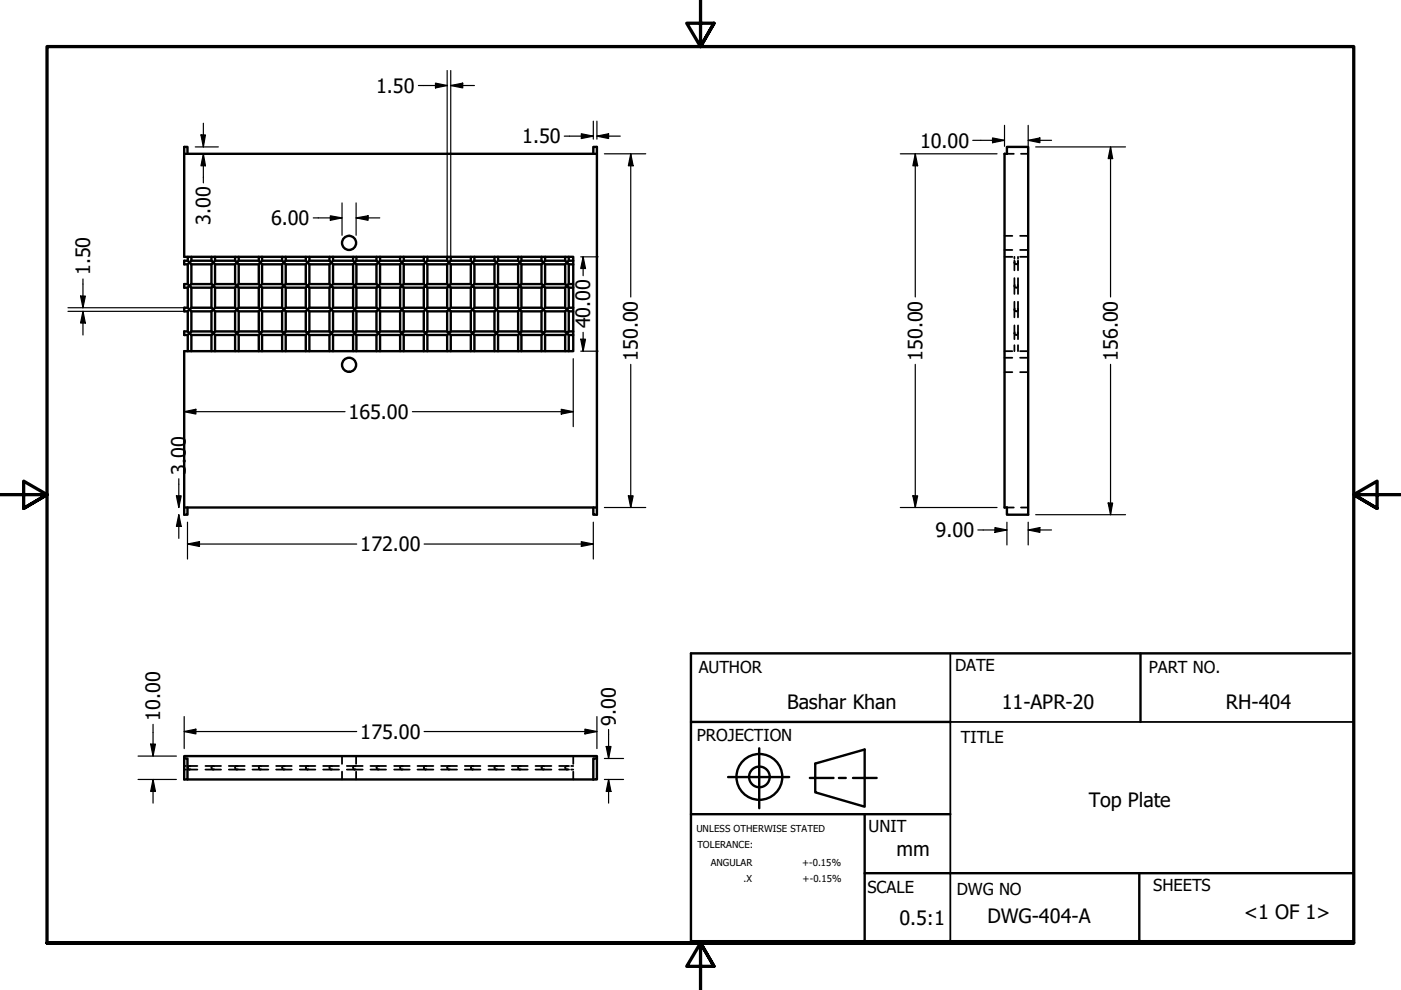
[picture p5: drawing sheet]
<svg xmlns="http://www.w3.org/2000/svg" width="297mm" height="210mm" viewBox="0 0 297 210" stroke-linecap="round" stroke-linejoin="round" font-family="sans-serif">
<!-- layer: Visible (ANSI) -->
<g fill="none" stroke="#000" stroke-width=".51">
<path d="M39.1 32.6h87.5M39.8 32.6v-1.4h-.7v23.3h82.4v20h-82.4v34.6h.7v-1.5M125.8 32.6v-1.4h.8v77.9h-.8v-1.5M213.5 31.2h4.5v77.9h-4.5v-1.5h-.5v-75h.5zM39.8 55.3l.4 .4-.4 .3M39.8 55.3h-.7v.7h.7M39.8 54.5v.8M39.8 56v4.2M40.6 55.3l-.4 .4 .4 .3M40.6 55.3h4.2M40.6 56h4.2M40.6 54.5v.8"/>
<path d="M40.6 56v4.2M44.8 56l.4-.3 .4 .3M44.8 55.3l.4 .4 .4-.4M44.8 54.5v.8M44.8 56v4.2M45.6 54.5v.8M45.6 56v4.2M45.6 55.3h4.2M45.6 56h4.2M49.8 56l.4-.3 .4 .3M49.8 55.3l.4 .4 .4-.4M49.8 54.5v.8"/>
<path d="M49.8 56v4.2M50.6 54.5v.8M50.6 56v4.2M50.6 55.3h4.3M50.6 56h4.3M54.9 56l.3-.3 .4 .3M54.9 55.3l.3 .4 .4-.4M54.9 54.5v.8M54.9 56v4.2M55.6 54.5v.8M55.6 56v4.2M55.6 55.3h4.2"/>
<path d="M55.6 56h4.2M59.8 56l.4-.3 .4 .3M59.8 55.3l.4 .4 .4-.4M59.8 54.5v.8M59.8 56v4.2M60.6 54.5v.8M60.6 56v4.2M60.6 55.3h4.2M60.6 56h4.2M64.8 56l.4-.3 .4 .3M64.8 55.3l.4 .4 .4-.4M64.8 54.5v.8"/>
<path d="M64.8 56v4.2M65.6 54.5v.8M65.6 56v4.2M65.6 55.3h4.2M65.6 56h4.2M69.8 56l.4-.3 .4 .3M69.8 55.3l.4 .4 .4-.4M69.8 54.5v.8M69.8 56v4.2M70.6 54.5v.8M70.6 56v4.2M70.6 55.3h4.3"/>
<path d="M70.6 56h4.3M74.9 56l.3-.3 .4 .3M74.9 55.3l.3 .4 .4-.4M74.9 54.5v.8M74.9 56v4.2M75.6 54.5v.8M75.6 56v4.2M75.6 55.3h4.2M75.6 56h4.2M79.8 56l.4-.3 .4 .3M79.8 55.3l.4 .4 .4-.4M79.8 54.5v.8"/>
<path d="M79.8 56v4.2M80.6 54.5v.8M80.6 56v4.2M80.6 55.3h4.2M80.6 56h4.2M84.8 56l.4-.3 .4 .3M84.8 55.3l.4 .4 .4-.4M84.8 54.5v.8M84.8 56v4.2M85.6 54.5v.8M85.6 56v4.2M85.6 55.3h4.3"/>
<path d="M85.6 56h4.3M89.9 56l.3-.3 .4 .3M89.9 55.3l.3 .4 .4-.4M89.9 54.5v.8M89.9 56v4.2M90.6 54.5v.8M90.6 56v4.2M90.6 55.3h4.2M90.6 56h4.2M94.8 56l.4-.3 .4 .3M94.8 55.3l.4 .4 .4-.4M94.8 54.5v.8"/>
<path d="M94.8 56v4.2M95.6 54.5v.8M95.6 56v4.2M95.6 55.3h4.2M95.6 56h4.2M99.8 56l.4-.3 .4 .3M99.8 55.3l.4 .4 .4-.4M99.8 54.5v.8M99.8 56v4.2M100.6 54.5v.8M100.6 56v4.2M100.6 55.3h4.2"/>
<path d="M100.6 56h4.2M104.8 56l.4-.3 .4 .3M104.8 55.3l.4 .4 .4-.4M104.8 54.5v.8M104.8 56v4.2M105.6 54.5v.8M105.6 56v4.2M105.6 55.3h4.3M105.6 56h4.3M109.9 56l.3-.3 .4 .3M109.9 55.3l.3 .4 .4-.4M109.9 54.5v.8"/>
<path d="M109.9 56v4.2M110.6 54.5v.8M110.6 56v4.2M110.6 55.3h4.2M110.6 56h4.2M114.8 56l.4-.3 .4 .3M114.8 55.3l.4 .4 .4-.4M114.8 54.5v.8M114.8 56v4.2M115.6 54.5v.8M115.6 56v4.2M115.6 55.3h4.2"/>
<path d="M115.6 56h4.2M119.8 56l.4-.3 .4 .3M119.8 55.3l.4 .4 .4-.4M119.8 54.5v.8M119.8 56v4.2M120.6 54.5v.8M120.6 56v4.2M120.6 55.3h.9M120.6 56h.9M39.8 60.2l.4 .4-.4 .4M39.8 70.3l.4 .3-.4 .4M39.8 65.2l.4 .4-.4 .4"/>
<path d="M39.8 60.2h-.7v.8h.7M39.8 65.2h-.7v.8h.7M39.8 70.3h-.7v.7h.7M39.8 61v4.2M39.8 66v4.3M39.8 71v3.5M40.6 65.2l-.4 .4 .4 .4M40.6 60.2l-.4 .4 .4 .4M40.6 70.3l-.4 .3 .4 .4M40.6 60.2h4.2M40.6 61h4.2M40.6 61v4.2"/>
<path d="M40.6 66v4.3M40.6 71v3.5M40.6 70.3h4.2M40.6 71h4.2M40.6 65.2h4.2M40.6 66h4.2M44.8 60.2l.4 .4 .4-.4M44.8 61l.4-.4 .4 .4M44.8 65.2l.4 .4 .4-.4M44.8 66l.4-.4 .4 .4M44.8 70.3l.4 .3 .4-.3M44.8 71l.4-.4 .4 .4"/>
<path d="M44.8 61v4.2M44.8 66v4.3M44.8 71v3.5M45.6 61v4.2M45.6 66v4.3M45.6 71v3.5M45.6 60.2h4.2M45.6 61h4.2M45.6 70.3h4.2M45.6 71h4.2M45.6 65.2h4.2M45.6 66h4.2"/>
<path d="M49.8 60.2l.4 .4 .4-.4M49.8 61l.4-.4 .4 .4M49.8 65.2l.4 .4 .4-.4M49.8 66l.4-.4 .4 .4M49.8 70.3l.4 .3 .4-.3M49.8 71l.4-.4 .4 .4M49.8 61v4.2M49.8 66v4.3M49.8 71v3.5M50.6 61v4.2M50.6 66v4.3M50.6 71v3.5"/>
<path d="M50.6 60.2h4.3M50.6 61h4.3M50.6 70.3h4.3M50.6 71h4.3M50.6 65.2h4.3M50.6 66h4.3M54.9 60.2l.3 .4 .4-.4M54.9 61l.3-.4 .4 .4M54.9 65.2l.3 .4 .4-.4M54.9 66l.3-.4 .4 .4M54.9 70.3l.3 .3 .4-.3M54.9 71l.3-.4 .4 .4"/>
<path d="M54.9 61v4.2M54.9 66v4.3M54.9 71v3.5M55.6 61v4.2M55.6 66v4.3M55.6 71v3.5M55.6 60.2h4.2M55.6 61h4.2M55.6 70.3h4.2M55.6 71h4.2M55.6 65.2h4.2M55.6 66h4.2"/>
<path d="M59.8 60.2l.4 .4 .4-.4M59.8 61l.4-.4 .4 .4M59.8 65.2l.4 .4 .4-.4M59.8 66l.4-.4 .4 .4M59.8 70.3l.4 .3 .4-.3M59.8 71l.4-.4 .4 .4M59.8 61v4.2M59.8 66v4.3M59.8 71v3.5M60.6 61v4.2M60.6 66v4.3M60.6 71v3.5"/>
<path d="M60.6 60.2h4.2M60.6 61h4.2M60.6 70.3h4.2M60.6 71h4.2M60.6 65.2h4.2M60.6 66h4.2M64.8 60.2l.4 .4 .4-.4M64.8 61l.4-.4 .4 .4M64.8 65.2l.4 .4 .4-.4M64.8 66l.4-.4 .4 .4M64.8 70.3l.4 .3 .4-.3M64.8 71l.4-.4 .4 .4"/>
<path d="M64.8 61v4.2M64.8 66v4.3M64.8 71v3.5M65.6 61v4.2M65.6 66v4.3M65.6 71v3.5M65.6 60.2h4.2M65.6 61h4.2M65.6 70.3h4.2M65.6 71h4.2M65.6 65.2h4.2M65.6 66h4.2"/>
<path d="M69.8 60.2l.4 .4 .4-.4M69.8 61l.4-.4 .4 .4M69.8 65.2l.4 .4 .4-.4M69.8 66l.4-.4 .4 .4M69.8 70.3l.4 .3 .4-.3M69.8 71l.4-.4 .4 .4M69.8 61v4.2M69.8 66v4.3M69.8 71v3.5M70.6 61v4.2M70.6 66v4.3M70.6 71v3.5"/>
<path d="M70.6 60.2h4.3M70.6 61h4.3M70.6 70.3h4.3M70.6 71h4.3M70.6 65.2h4.3M70.6 66h4.3M74.9 60.2l.3 .4 .4-.4M74.9 61l.3-.4 .4 .4M74.9 65.2l.3 .4 .4-.4M74.9 66l.3-.4 .4 .4M74.9 70.3l.3 .3 .4-.3M74.9 71l.3-.4 .4 .4"/>
<path d="M74.9 61v4.2M74.9 66v4.3M74.9 71v3.5M75.6 61v4.2M75.6 66v4.3M75.6 71v3.5M75.6 60.2h4.2M75.6 61h4.2M75.6 70.3h4.2M75.6 71h4.2M75.6 65.2h4.2M75.6 66h4.2"/>
<path d="M79.8 60.2l.4 .4 .4-.4M79.8 61l.4-.4 .4 .4M79.8 65.2l.4 .4 .4-.4M79.8 66l.4-.4 .4 .4M79.8 70.3l.4 .3 .4-.3M79.8 71l.4-.4 .4 .4M79.8 61v4.2M79.8 66v4.3M79.8 71v3.5M80.6 61v4.2M80.6 66v4.3M80.6 71v3.5"/>
<path d="M80.6 60.2h4.2M80.6 61h4.2M80.6 70.3h4.2M80.6 71h4.2M80.6 65.2h4.2M80.6 66h4.2M84.8 60.2l.4 .4 .4-.4M84.8 61l.4-.4 .4 .4M84.8 65.2l.4 .4 .4-.4M84.8 66l.4-.4 .4 .4M84.8 70.3l.4 .3 .4-.3M84.8 71l.4-.4 .4 .4"/>
<path d="M84.8 61v4.2M84.8 66v4.3M84.8 71v3.5M85.6 61v4.2M85.6 66v4.3M85.6 71v3.5M85.6 60.2h4.3M85.6 61h4.3M85.6 70.3h4.3M85.6 71h4.3M85.6 65.2h4.3M85.6 66h4.3"/>
<path d="M89.9 60.2l.3 .4 .4-.4M89.9 61l.3-.4 .4 .4M89.9 65.2l.3 .4 .4-.4M89.9 66l.3-.4 .4 .4M89.9 70.3l.3 .3 .4-.3M89.9 71l.3-.4 .4 .4M89.9 61v4.2M89.9 66v4.3M89.9 71v3.5M90.6 61v4.2M90.6 66v4.3M90.6 71v3.5"/>
<path d="M90.6 60.2h4.2M90.6 61h4.2M90.6 70.3h4.2M90.6 71h4.2M90.6 65.2h4.2M90.6 66h4.2M94.8 60.2l.4 .4 .4-.4M94.8 61l.4-.4 .4 .4M94.8 65.2l.4 .4 .4-.4M94.8 66l.4-.4 .4 .4M94.8 70.3l.4 .3 .4-.3M94.8 71l.4-.4 .4 .4"/>
<path d="M94.8 61v4.2M94.8 66v4.3M94.8 71v3.5M95.6 61v4.2M95.6 66v4.3M95.6 71v3.5M95.6 60.2h4.2M95.6 61h4.2M95.6 70.3h4.2M95.6 71h4.2M95.6 65.2h4.2M95.6 66h4.2"/>
<path d="M99.8 60.2l.4 .4 .4-.4M99.8 61l.4-.4 .4 .4M99.8 65.2l.4 .4 .4-.4M99.8 66l.4-.4 .4 .4M99.8 70.3l.4 .3 .4-.3M99.8 71l.4-.4 .4 .4M99.8 61v4.2M99.8 66v4.3M99.8 71v3.5M100.6 61v4.2M100.6 66v4.3M100.6 71v3.5"/>
<path d="M100.6 60.2h4.2M100.6 61h4.2M100.6 70.3h4.2M100.6 71h4.2M100.6 65.2h4.2M100.6 66h4.2M104.8 60.2l.4 .4 .4-.4M104.8 61l.4-.4 .4 .4M104.8 65.2l.4 .4 .4-.4M104.8 66l.4-.4 .4 .4M104.8 70.3l.4 .3 .4-.3M104.8 71l.4-.4 .4 .4"/>
<path d="M104.8 61v4.2M104.8 66v4.3M104.8 71v3.5M105.6 61v4.2M105.6 66v4.3M105.6 71v3.5M105.6 60.2h4.3M105.6 61h4.3M105.6 70.3h4.3M105.6 71h4.3M105.6 65.2h4.3M105.6 66h4.3"/>
<path d="M109.9 60.2l.3 .4 .4-.4M109.9 61l.3-.4 .4 .4M109.9 65.2l.3 .4 .4-.4M109.9 66l.3-.4 .4 .4M109.9 70.3l.3 .3 .4-.3M109.9 71l.3-.4 .4 .4M109.9 61v4.2M109.9 66v4.3M109.9 71v3.5M110.6 61v4.2M110.6 66v4.3M110.6 71v3.5"/>
<path d="M110.6 60.2h4.2M110.6 61h4.2M110.6 70.3h4.2M110.6 71h4.2M110.6 65.2h4.2M110.6 66h4.2M114.8 60.2l.4 .4 .4-.4M114.8 61l.4-.4 .4 .4M114.8 65.2l.4 .4 .4-.4M114.8 66l.4-.4 .4 .4M114.8 70.3l.4 .3 .4-.3M114.8 71l.4-.4 .4 .4"/>
<path d="M114.8 61v4.2M114.8 66v4.3M114.8 71v3.5M115.6 61v4.2M115.6 66v4.3M115.6 71v3.5M115.6 60.2h4.2M115.6 61h4.2M115.6 70.3h4.2M115.6 71h4.2M115.6 65.2h4.2M115.6 66h4.2"/>
<path d="M119.8 60.2l.4 .4 .4-.4M119.8 61l.4-.4 .4 .4M119.8 65.2l.4 .4 .4-.4M119.8 66l.4-.4 .4 .4M119.8 70.3l.4 .3 .4-.3M119.8 71l.4-.4 .4 .4M119.8 61v4.2M119.8 66v4.3M119.8 71v3.5M120.6 61v4.2M120.6 66v4.3M120.6 71v3.5"/>
<path d="M120.6 60.2h.9M120.6 61h.9M120.6 70.3h.9M120.6 71h.9M120.6 65.2h.9M120.6 66h.9M39.1 107.6h87.5M39.1 160.8v-.5h87.5v.5M39.1 160.8h.7v4.5h-.7zM39.8 165.3h86M126.6 160.8v4.5h-.8M126.6 160.8h-.8v4.5"/>
<circle cx="74" cy="51.5" r="1.49"/>
<circle cx="74" cy="77.3" r="1.49"/>
</g>
<!-- layer: Hidden (ANSI) -->
<g fill="none" stroke="#000" stroke-width=".38">
<path d="M213.5 32.6h1.4M216.5 32.6h1.5M213 54.5h1.6M213 53h1.6M213 50h1.6M215.1 54.5v.3M215.1 55.2v2.1M215.1 59v3.3M215.1 55.5v.2l.4 .3 .3-.3v-.2M215.8 54.5v.3M215.8 55.2v2.1M215.8 59v3.3"/>
<path d="M216.3 54.5h1.7M216.3 53h1.7M216.3 50h1.7M213 74.5h1.6M213 78.9h1.6M213 75.9h1.6M215.1 64v3.3M215.1 69v2.9M215.1 73.2v1.3M215.1 65.4l.1 .5 .3 .1 .2-.1 .1-.5M215.1 70.5v.2l.4 .3 .3-.3v-.2M215.1 60.4l.1 .5 .3 .1 .2-.1 .1-.5"/>
<path d="M215.8 64v3.3M215.8 69v2.9M215.8 73.2v1.3M216.3 74.5h1.7M216.3 78.9h1.7M216.3 75.9h1.7M213.5 107.6h1.4M216.5 107.6h1.5M39.1 162.4h.3M39.1 163.2h.3M39.8 162.4h2M39.8 163.2h2"/>
<path d="M40.4 162.5l-.3-.1-.3 .4 .3 .4 .3-.1M43.6 162.4h3.3M43.6 163.2h3.3M45.4 162.5h-.5l-.1 .3 .1 .2 .5 .1M48.5 162.4h3.4M48.5 163.2h3.4M50.4 162.5h-.5l-.1 .3 .1 .2 .5 .1M53.5 162.4h3.4M53.5 163.2h3.4M55.4 162.5l-.3-.1-.2 .4 .2 .4 .3-.1M58.5 162.4h3.3M58.5 163.2h3.3"/>
<path d="M60.4 162.5l-.3-.1-.3 .4 .3 .4 .3-.1M63.6 162.4h3.3M63.6 163.2h3.3M65.4 162.5h-.5l-.1 .3 .1 .2 .5 .1M68.5 162.4h3.4M68.5 163.2h3.4M70.4 162.5h-.5l-.1 .3 .1 .2 .5 .1M72.5 160.3v1.7M72.5 163.6v1.7M73.5 162.4h3.4M73.5 163.2h3.4M75.4 162.5l-.3-.1-.2 .4 .2 .4 .3-.1"/>
<path d="M75.5 160.3v1.7M75.5 163.6v1.7M78.5 162.4h3.4M78.5 163.2h3.4M80.4 162.5l-.3-.1-.3 .4 .3 .4 .3-.1M83.6 162.4h3.3M83.6 163.2h3.3M85.4 162.5h-.5l-.1 .3 .1 .2 .5 .1M88.5 162.4h3.4M88.5 163.2h3.4M90.4 162.5h-.5v.3v.2l.5 .1M93.5 162.4h3.4"/>
<path d="M93.5 163.2h3.4M95.4 162.5l-.3-.1-.3 .4 .3 .4 .3-.1M98.6 162.4h3.3M98.6 163.2h3.3M100.4 162.5l-.3-.1-.3 .4 .3 .4 .3-.1M103.6 162.4h3.3M103.6 163.2h3.3M105.4 162.5h-.5l-.1 .3 .1 .2 .5 .1M108.5 162.4h3.4M108.5 163.2h3.4M110.4 162.5h-.5v.3v.2l.5 .1M113.5 162.4h3.4"/>
<path d="M113.5 163.2h3.4M115.4 162.5l-.3-.1-.3 .4 .3 .4 .3-.1M118.6 162.4h2M118.6 163.2h2M120.4 162.5l-.3-.1-.3 .4 .3 .4 .3-.1M121.1 162.4h.4M121.1 163.2h.4M121.5 160.3v1.7M121.5 163.6v1.7"/>
</g>
<!-- layer: Border (ANSI) -->
<path d="M148.5 -.1v10l-2.9-5h5.8l-2.9 5 2.9-5M0 104.9h10l-5-2.9v5.8l5-2.9-5 2.9M297 104.9h-10l5-2.9v5.8l-5-2.9 5 2.9M10 199.9v-190h277v190h-277h277M151.4 204.9l-2.9-5 2.9 5h-5.8l2.9-5v10" fill="none" stroke="#000" stroke-width=".7"/>
<!-- layer: Title (ANSI) -->
<g fill="none" stroke="#000" stroke-width=".51">
<path d="M241.8 138.5v14.6M286.3 138.5h-139.8v61.1h140.5M146.5 153.1h55M161 158.7v12.7M146.5 172.6h55M154.4 164.8h12.9M171.7 164.9h5M172.8 161.9l10.5-3v12.1l-10.5-3zM177.9 164.9h1.4M180.8 164.9h5.1M183.3 172.6v27.3M183.3 185.1h103.5"/>
<path d="M241.6 185.1v14.8"/>
<circle cx="161" cy="164.7" r="4.9"/>
<circle cx="161" cy="164.7" r="2.19"/>
</g>
<path d="M201.5 138.5v61.1M201.5 153.1h85.3M139.3 199.9h147.5" fill="none" stroke="#000" stroke-width=".38"/>
<!-- layer: Dimension (ANSI) -->
<g fill="none" stroke="#000" stroke-width=".25">
<path d="M88.7 18.1h6.1M92.3 17.6l2.5 .5-2.5 .5zM94.8 15v39.4M95.6 18.1l2.5-.5v1zM95.6 18.1h5M95.6 15v39.4M41.4 31.2h4.9M41.4 32.6h4.9M42.6 28.6h1l-.5 2.6zM43.1 32.6l.5 2.6h-1zM43.1 26.1v5.1M43.1 32.6v6.2"/>
<path d="M119.6 28.9h6.2M123.3 28.4l2.5 .5-2.5 .5zM125.8 25.7v3.8M126.6 28.9l2.4-.5v1zM126.6 25.7v3.8M126.6 28.9h4.9M128.1 32.6h8.8M133.7 32.6l.5 2.6h-1zM133.7 32.6v30.4M190.9 32.6h20.5M194.1 32.6l.5 2.6h-1.1zM194.1 32.6v30.4"/>
<path d="M206.2 29.8h6.8M210.4 29.2l2.6 .6-2.6 .5zM213 26.6v4.4M218 29.8l2.5-.6v1.1zM218 26.6v4.4M218 29.8h4.9M219.6 31.2h19M235.5 31.2l.4 2.4h-1zM235.5 31.2v31.8M17.6 59.2v6M66.4 46.2h6.1M70 45.8l2.5 .4-2.5 .5z"/>
<path d="M72.5 43v6.9M75.5 46.2l2.5-.4v.9zM75.5 46.2h5M75.5 43v6.9M123.1 54.5h3.7M123.6 54.5l.5 2.4h-1zM123.6 54.5v4M14.4 65.2h24.6M14.4 66h24.6M17.1 62.8h1l-.5 2.4zM17.6 66l.5 2.5h-1zM17.6 66v5"/>
<path d="M121.5 76v14.5M123.1 71.9h1l-.5 2.6zM123.1 74.5h3.7M123.6 70.5v4M133.7 77.3v30.3M194.1 77.3v30.3M235.5 77.3v31.8M39.1 87.3l2.4-.5v1zM39.1 87.3h34.1M87.4 87.3h34.1M119 86.8l2.5 .5-2.5 .5zM37.4 105.1h1l-.5 2.5z"/>
<path d="M37.9 109.1l.5 2.5h-1zM37.9 101.5v6.1M37.9 109.1v5M39.8 115.4l2.5-.6v1.1zM39.8 115.4h35.8M39.8 110.7v7.8M89.9 115.4h35.9M123.3 114.8l2.5 .6-2.5 .5zM125.8 110.7v7.8M128.1 107.6h8.8M133.2 105.1h1l-.5 2.5zM190.9 107.6h20.5"/>
<path d="M193.5 105.1h1.1l-.5 2.5zM207.3 112.4h6.2M210.9 111.9l2.6 .5-2.6 .5zM213.5 110.7v4.8M218 112.4l2.5-.5v1zM218 112.4h4.9M218 110.7v4.8M219.6 109.1h19M234.9 106.7h1l-.4 2.4zM31.9 157.8h1.1l-.6 2.5zM32.4 153.6v6.7M39.1 155.1l2.4-.5v1z"/>
<path d="M39.1 155.1h36.5M39.1 151.9v6.8M89.9 155.1h36.7M124 154.6l2.6 .5-2.6 .5zM126.6 151.9v6.8M128.5 158.3h1l-.5 2.5zM129 154.7v6.1M29.3 160.3h8.1M29.3 165.3h8.1M32.4 165.3l.6 2.5h-1.1zM32.4 165.3v5M128.1 165.3h4.1"/>
<path d="M128.1 160.8h4.1M129 165.3l.5 2.5h-1zM129 165.3v5"/>
</g>
<g fill="#000">
<path d="M92.3 17.6l2.5 .5-2.5 .5z" fill-rule="evenodd"/>
<path d="M95.6 18.1l2.5-.5v1z" fill-rule="evenodd"/>
<path d="M42.6 28.6h1l-.5 2.6z" fill-rule="evenodd"/>
<path d="M43.1 32.6l.5 2.6h-1z" fill-rule="evenodd"/>
<path d="M123.3 28.4l2.5 .5-2.5 .5z" fill-rule="evenodd"/>
<path d="M126.6 28.9l2.4-.5v1z" fill-rule="evenodd"/>
<path d="M133.7 32.6l.5 2.6h-1z" fill-rule="evenodd"/>
<path d="M194.1 32.6l.5 2.6h-1.1z" fill-rule="evenodd"/>
<path d="M210.4 29.2l2.6 .6-2.6 .5z" fill-rule="evenodd"/>
<path d="M218 29.8l2.5-.6v1.1z" fill-rule="evenodd"/>
<path d="M235.5 31.2l.4 2.4h-1z" fill-rule="evenodd"/>
<path d="M70 45.8l2.5 .4-2.5 .5z" fill-rule="evenodd"/>
<path d="M75.5 46.2l2.5-.4v.9z" fill-rule="evenodd"/>
<path d="M123.6 54.5l.5 2.4h-1z" fill-rule="evenodd"/>
<path d="M17.1 62.8h1l-.5 2.4z" fill-rule="evenodd"/>
<path d="M17.6 66l.5 2.5h-1z" fill-rule="evenodd"/>
<path d="M123.1 71.9h1l-.5 2.6z" fill-rule="evenodd"/>
<path d="M39.1 87.3l2.4-.5v1z" fill-rule="evenodd"/>
<path d="M119 86.8l2.5 .5-2.5 .5z" fill-rule="evenodd"/>
<path d="M37.4 105.1h1l-.5 2.5z" fill-rule="evenodd"/>
<path d="M37.9 109.1l.5 2.5h-1z" fill-rule="evenodd"/>
<path d="M39.8 115.4l2.5-.6v1.1z" fill-rule="evenodd"/>
<path d="M123.3 114.8l2.5 .6-2.5 .5z" fill-rule="evenodd"/>
<path d="M133.2 105.1h1l-.5 2.5z" fill-rule="evenodd"/>
<path d="M193.5 105.1h1.1l-.5 2.5z" fill-rule="evenodd"/>
<path d="M210.9 111.9l2.6 .5-2.6 .5z" fill-rule="evenodd"/>
<path d="M218 112.4l2.5-.5v1z" fill-rule="evenodd"/>
<path d="M234.9 106.7h1l-.4 2.4z" fill-rule="evenodd"/>
<path d="M31.9 157.8h1.1l-.6 2.5z" fill-rule="evenodd"/>
<path d="M39.1 155.1l2.4-.5v1z" fill-rule="evenodd"/>
<path d="M124 154.6l2.6 .5-2.6 .5z" fill-rule="evenodd"/>
<path d="M128.5 158.3h1l-.5 2.5z" fill-rule="evenodd"/>
<path d="M32.4 165.3l.6 2.5h-1.1z" fill-rule="evenodd"/>
<path d="M129 165.3l.5 2.5h-1z" fill-rule="evenodd"/>
</g>
<g font-size="4.2">
<text x="79.8" y="19.7">1.50</text>
<text x="110.7" y="30.4">1.50</text>
<text x="195.1" y="31.3">10.00</text>
<text x="44.6" y="47.7" transform="rotate(-90 44.6 47.7)">3.00</text>
<text x="57.5" y="47.7">6.00</text>
<text x="19.1" y="58.3" transform="rotate(-90 19.1 58.3)">1.50</text>
<text x="125.2" y="69.6" transform="rotate(-90 125.2 69.6)">40.00</text>
<text x="135.3" y="76.5" transform="rotate(-90 135.3 76.5)">150.00</text>
<text x="195.6" y="76.5" transform="rotate(-90 195.6 76.5)">150.00</text>
<text x="237" y="76.5" transform="rotate(-90 237 76.5)">156.00</text>
<text x="73.9" y="88.8">165.00</text>
<text x="39.4" y="100.7" transform="rotate(-90 39.4 100.7)">3.00</text>
<text x="198.4" y="113.9">9.00</text>
<text x="76.4" y="116.9">172.00</text>
<text x="34" y="152.8" transform="rotate(-90 34 152.8)">10.00</text>
<text x="130.6" y="153.8" transform="rotate(-90 130.6 153.8)">9.00</text>
<text x="166.9" y="150.3">Bashar Khan</text>
<text x="212.4" y="150.3">11-APR-20</text>
<text x="259.9" y="150.4">RH-404</text>
<text x="76.4" y="156.6">175.00</text>
<text x="230.8" y="171.2">Top Plate</text>
<text x="190.1" y="181.5">mm</text>
<text x="190.7" y="196.2">0.5:1</text>
<text x="209.4" y="195.7">DWG-404-A</text>
<text x="263.7" y="194.9">&lt;1 OF 1&gt;</text>
</g>
<g font-size="3.5">
<text x="148.1" y="142.8">AUTHOR</text>
<text x="202.5" y="142.2">DATE</text>
<text x="243.6" y="142.8">PART NO.</text>
<text x="147.8" y="157.2">PROJECTION</text>
<text x="203.7" y="157.5">TITLE</text>
<text x="184.1" y="176.4">UNIT</text>
<text x="184" y="189.3">SCALE</text>
<text x="202.9" y="189.7">DWG NO</text>
<text x="244.5" y="188.9">SHEETS</text>
</g>
<g font-size="2">
<text x="147.6" y="176.4">UNLESS OTHERWISE STATED</text>
<text x="147.9" y="179.9">TOLERANCE:</text>
<text x="150.7" y="183.6">ANGULAR</text>
<text x="170.1" y="183.7">+-0.15%</text>
<text x="157.6" y="187">.X</text>
<text x="170.2" y="187">+-0.15%</text>
</g>
</svg>
